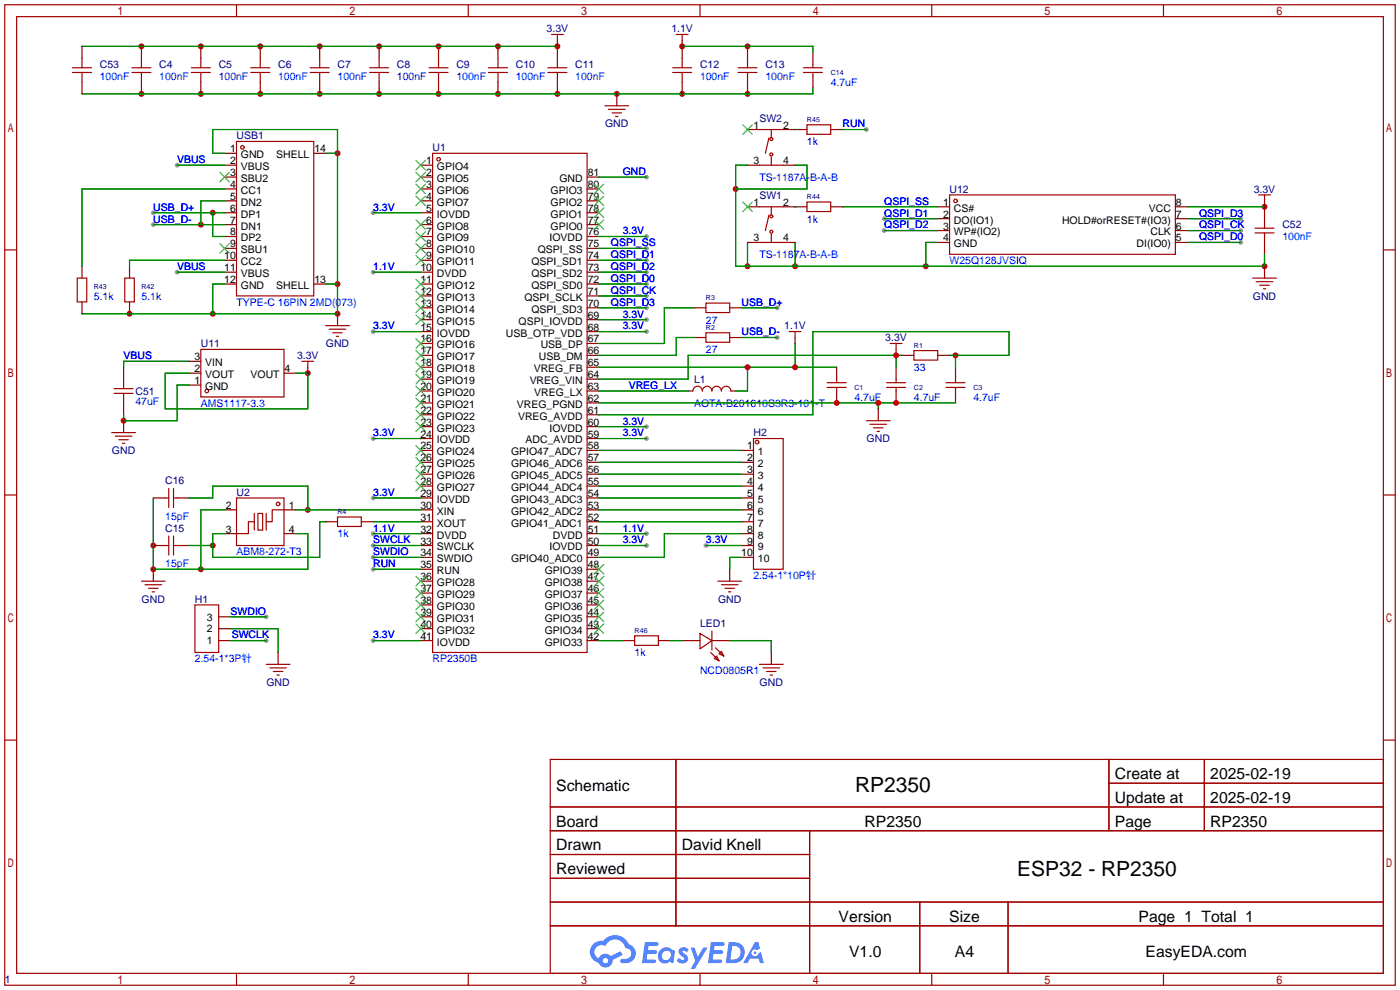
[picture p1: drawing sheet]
<svg xmlns="http://www.w3.org/2000/svg" width="299mm" height="212mm" viewBox="0 0 299 212" stroke-linecap="round" stroke-linejoin="round" font-family="sans-serif">
<g fill="#999">
<circle cx="138.2" cy="91.2" r=".51"/>
<circle cx="138.2" cy="116.6" r=".51"/>
<circle cx="79.8" cy="136.9" r=".51"/>
<circle cx="79.8" cy="106.4" r=".51"/>
<circle cx="79.8" cy="93.7" r=".51"/>
<circle cx="79.8" cy="70.9" r=".51"/>
<circle cx="79.8" cy="45.5" r=".51"/>
<circle cx="138.2" cy="50.5" r=".51"/>
<circle cx="138.2" cy="70.9" r=".51"/>
<circle cx="138.2" cy="68.3" r=".51"/>
<circle cx="138.2" cy="93.7" r=".51"/>
<circle cx="79.8" cy="58.2" r=".51"/>
<circle cx="79.8" cy="114" r=".51"/>
<circle cx="138.2" cy="114" r=".51"/>
<circle cx="32.8" cy="45.5" r=".51"/>
<circle cx="32.8" cy="48" r=".51"/>
<circle cx="37.8" cy="35.3" r=".51"/>
<circle cx="37.8" cy="58.2" r=".51"/>
<circle cx="166.1" cy="72.1" r=".51"/>
<circle cx="166.1" cy="65.8" r=".51"/>
<circle cx="265.2" cy="49.3" r=".51"/>
<circle cx="138.2" cy="53.1" r=".51"/>
<circle cx="138.2" cy="55.6" r=".51"/>
<circle cx="138.2" cy="58.2" r=".51"/>
<circle cx="138.2" cy="60.7" r=".51"/>
<circle cx="138.2" cy="63.2" r=".51"/>
<circle cx="138.2" cy="65.8" r=".51"/>
<circle cx="189" cy="46.7" r=".51"/>
<circle cx="189" cy="49.3" r=".51"/>
<circle cx="265.2" cy="46.7" r=".51"/>
<circle cx="265.2" cy="51.8" r=".51"/>
<circle cx="138.2" cy="37.8" r=".51"/>
<circle cx="79.8" cy="116.6" r=".51"/>
<circle cx="79.8" cy="119.1" r=".51"/>
<circle cx="56.9" cy="131.8" r=".51"/>
<circle cx="56.9" cy="136.9" r=".51"/>
<circle cx="150.9" cy="116.6" r=".51"/>
<circle cx="79.8" cy="121.7" r=".51"/>
<circle cx="185.2" cy="27.7" r=".51"/>
</g>
<g fill="none" stroke="#a10000" stroke-width=".25">
<path d="M1 1h297.2v209.6h-297.2zM3.6 3.6h292.1v204.4h-292.1zM50.5 1v2.6M100.1 1v2.6M149.6 1v2.6M199.1 1v2.6M248.7 1v2.6M1 53.4h2.6M295.7 53.4h2.5M1 105.8h2.6M295.7 105.8h2.5M1 158.2h2.6"/>
<path d="M295.7 158.2h2.5M117.6 162.3h178.1v45.7h-178.1zM117.6 172.5h178.1M117.6 177.5h178.1M144.5 162.3v35.6M173 177.5v30.5M237 162.3v15.2M237 167.4h58.7M257.4 162.3v15.2M117.6 182.6h55.4M117.6 192.8h178.1M117.6 187.7h55.4"/>
<path d="M117.6 197.9h178.1M196.6 192.8v15.2M215.4 192.8v15.2M50.5 208v2.6M100.1 208v2.6M149.6 208v2.6M199.1 208v2.6M248.7 208v2.6"/>
</g>
<g fill="#5487ff">
<path d="M145.3 202.7a1.3 1.3 0 0 1 1.9 .3l-.4 .6a.54 .54 0 0 0-.9-.2l.1 .2a1.34 1.34 0 0 1 .9 1.8 1.47 1.47 0 0 1-2.3-.1l.5-.6 .8 .5a.31 .31 0 0 0 .4-.3 .31 .31 0 0 0-.3-.4 1.12 1.12 0 0 1-.7-1.8z"/>
<path d="M147.6 202.5h.9l.6 2 1.2-2h.9l-2.7 4.6h-.9l1-1.7z"/>
<path d="M137.8 201.4h1.7a1.31 1.31 0 0 1 1.2 .2 .4 .4 0 0 1-.3 .5l-1.8 .1-.1 .9h1.6a.4 .4 0 0 1 .4 .4 .4 .4 0 0 1-.5 .4h-1.6l-.2 1.2h1.4a.46 .46 0 0 1 .5 0 .46 .46 0 0 1 .1 .5l-.4 .2h-2.6z"/>
<path d="M151.9 201.4h1.7a1.32 1.32 0 0 1 1.2 .2 .39 .39 0 0 1-.3 .5l-1.8 .1-.1 .9h1.6a.4 .4 0 0 1 .4 .4 .4 .4 0 0 1-.4 .4h-1.7l-.2 1.2h1.4a.46 .46 0 0 1 .5 0 .46 .46 0 0 1 .1 .5l-.4 .2h-2.6z"/>
<path d="M161.3 201.4h.8l.3 1.3-.6 .4a.75 .75 0 0 0-1.1 .3 .75 .75 0 0 0 .5 1 .75 .75 0 0 0 .9-.7l.5-.2 .6 2.3h-.8l-.3-.9h-1.8l-.5 .9h-1z"/>
<path d="M155.7 201.4l-.6 4.4h1.5a2.27 2.27 0 0 0 2.6-2.2 2.27 2.27 0 0 0-2.7-2.2zM156.5 202.1a1.5 1.5 0 0 1 1.8 1.6 1.5 1.5 0 0 1-1.9 1.4h-.3z"/>
<path d="M141.2 203a1.6 1.6 0 0 0-.3 2.3 1.6 1.6 0 0 0 2.3 .2l.7 .3 .3-2.4-.1-.3-.5-.1a1.58 1.58 0 0 0-2.4 0zM141.8 203.5a.98 .98 0 0 1 1.6 .4 .98 .98 0 0 1-1.1 1.3 .94 .94 0 0 1-.9-.7 .94 .94 0 0 1 .4-1z"/>
<path d="M126.8 201.8a2.37 2.37 0 0 0 1.1 4 1.54 1.54 0 0 0 1.8 1 1.54 1.54 0 0 0 1.2-1.6l2.2-1.1-.5-.8-2 1a1.57 1.57 0 0 0-2.7 .5 1.5 1.5 0 0 1-.7-2.1 1.5 1.5 0 0 1 2.2-.5 2.23 2.23 0 0 1 2.3-1.4 2.23 2.23 0 0 1 2 1.8 1.16 1.16 0 0 1 1.2 1.1 1.16 1.16 0 0 1-1.1 1.2h-.7a.47 .47 0 0 0-.5 .4 .47 .47 0 0 0 .4 .5 2.17 2.17 0 0 0 2.5-.9 2.17 2.17 0 0 0-.3-2.7l-.8-.4a3.2 3.2 0 0 0-5.5-.7l-1.1 .1zM128.8 205.3a.6 .6 0 0 1 1.2 0 .6 .6 0 0 1-1.2 0z"/>
<circle cx="161.4" cy="203.6" r=".28"/>
</g>
<g fill="none" stroke="#a10000" stroke-width=".25">
<path d="M92.5 32.8h33v106.6h-33zM190.2 73.4h2.6M191.5 73.4v1.3M148.1 83.6a1.02 1.02 0 0 1 1-1 1.02 1.02 0 0 1 1 1 1.02 1.02 0 0 1 1-1.1 1.02 1.02 0 0 1 1 1.1 1.02 1.02 0 0 1 1.1-1.1 1.02 1.02 0 0 1 1 1.1 1.02 1.02 0 0 1 1-1.1 1.02 1.02 0 0 1 1 1.1M176.8 82.8h4M176.8 81.8h4M178.8 81v.8M178.8 82.8v.8M185.2 89.9h5M185.9 90.7h3.6M186.7 91.4h2M187.5 92.2h.5"/>
<path d="M189.5 82.8h4M189.5 81.8h4M191.5 81v.8M191.5 82.8v.8M202.2 82.8h4M202.2 81.8h4M204.2 81v.8M204.2 82.8v.8"/>
<circle cx="93.7" cy="34" r=".38"/>
</g>
<g fill="none" stroke="#870000" stroke-width=".25">
<path d="M89.9 35.3h2.6M89.9 37.8h2.6M125.5 37.8h2.5M89.9 40.4h2.6M89.9 42.9h2.6M89.9 45.5h2.6M89.9 48h2.6M89.9 50.5h2.6M89.9 53.1h2.6M89.9 55.6h2.6M89.9 58.2h2.6M125.5 40.4h2.5"/>
<path d="M125.5 42.9h2.5M125.5 45.5h2.5M125.5 48h2.5M125.5 50.5h2.5M125.5 53.1h2.5M125.5 55.6h2.5M125.5 58.2h2.5M89.9 60.7h2.6M89.9 63.2h2.6M89.9 65.8h2.6M89.9 68.3h2.6M89.9 70.9h2.6"/>
<path d="M89.9 73.4h2.6M89.9 75.9h2.6M89.9 78.5h2.6M125.5 60.7h2.5M125.5 63.2h2.5M125.5 65.8h2.5M125.5 68.3h2.5M125.5 70.9h2.5M125.5 73.4h2.5M125.5 75.9h2.5M125.5 78.5h2.5M178.8 78.5v2.5"/>
<path d="M191.5 74.7v1.2M191.5 78.5v2.5M204.2 78.5v2.5M89.9 81h2.6M89.9 83.6h2.6M89.9 86.1h2.6M89.9 88.6h2.6M89.9 91.2h2.6M89.9 93.7h2.6M89.9 96.3h2.6M89.9 98.8h2.6M125.5 81h2.5"/>
<path d="M125.5 83.6h2.5M125.5 86.1h2.5M125.5 88.6h2.5M125.5 91.2h2.5M125.5 93.7h2.5M125.5 96.3h2.5M125.5 98.8h2.5M147.1 83.6h1M156.2 83.6h1M178.8 83.6v2.5M187.7 87.4v2.5M191.5 83.6v2.5"/>
<path d="M204.2 83.6v2.5M89.9 101.3h2.6M89.9 103.9h2.6M89.9 106.4h2.6M89.9 109h2.6M89.9 111.5h2.6M89.9 114h2.6M89.9 116.6h2.6M89.9 119.1h2.6M125.5 101.3h2.5M125.5 103.9h2.5M125.5 106.4h2.5"/>
<path d="M125.5 109h2.5M125.5 111.5h2.5M125.5 114h2.5M125.5 116.6h2.5M125.5 119.1h2.5M89.9 121.7h2.6M89.9 124.2h2.6M89.9 126.7h2.6M89.9 129.3h2.6M89.9 131.8h2.6M89.9 134.4h2.6M89.9 136.9h2.6"/>
<path d="M125.5 121.7h2.5M125.5 124.2h2.5M125.5 126.7h2.5M125.5 129.3h2.5M125.5 131.8h2.5M125.5 134.4h2.5M125.5 136.9h2.5"/>
</g>
<g fill="none" stroke="#3c3" stroke-width=".25">
<path d="M88.9 34.3l2 2M88.9 36.8l2 2.1M88.9 39.4l2 2M90.9 34.3l-2 2M90.9 36.8l-2 2.1M90.9 39.4l-2 2M127 39.4l2 2M129 39.4l-2 2M88.9 41.9l2 2M88.9 47l2 2M88.9 49.5l2 2.1M88.9 52.1l2 2"/>
<path d="M88.9 54.6l2 2M88.9 59.7l2 2M90.9 41.9l-2 2M90.9 47l-2 2M90.9 49.5l-2 2.1M90.9 52.1l-2 2M90.9 54.6l-2 2M90.9 59.7l-2 2M127 47l2 2M127 44.4l2 2.1M127 41.9l2 2M129 41.9l-2 2"/>
<path d="M129 44.4l-2 2.1M129 47l-2 2M88.9 62.2l2 2.1M88.9 64.8l2 2M88.9 67.3l2 2M88.9 72.4l2 2M88.9 74.9l2 2.1M88.9 77.5l2 2M90.9 62.2l-2 2.1M90.9 64.8l-2 2M90.9 67.3l-2 2M90.9 72.4l-2 2"/>
<path d="M90.9 74.9l-2 2.1M90.9 77.5l-2 2M88.9 80l2 2M88.9 82.5l2 2.1M88.9 85.1l2 2M88.9 87.6l2 2.1M88.9 90.2l2 2M88.9 95.2l2 2.1M88.9 97.8l2 2M90.9 80l-2 2M90.9 82.5l-2 2.1M90.9 85.1l-2 2"/>
<path d="M90.9 87.6l-2 2.1M90.9 90.2l-2 2M90.9 95.2l-2 2.1M90.9 97.8l-2 2M88.9 100.3l2 2.1M88.9 102.9l2 2M90.9 100.3l-2 2.1M90.9 102.9l-2 2M88.9 123.2l2 2M88.9 125.7l2 2.1M88.9 128.3l2 2M88.9 130.8l2 2"/>
<path d="M88.9 133.4l2 2M90.9 123.2l-2 2M90.9 125.7l-2 2.1M90.9 128.3l-2 2M90.9 130.8l-2 2M90.9 133.4l-2 2M127 133.4l2 2M127 130.8l2 2M127 128.3l2 2M127 125.7l2 2.1M127 123.2l2 2M127 120.6l2 2.1"/>
<path d="M129 133.4l-2 2M129 130.8l-2 2M129 128.3l-2 2M129 125.7l-2 2.1M129 123.2l-2 2M129 120.6l-2 2.1"/>
</g>
<path d="M128 78.5h50.8M159.8 78.5v5.1h-2.6M169.9 73.4v5.1M191.5 75.9v2.6M192.8 75.9h-45.7v5.1h-19.1M202.9 75.9h12.7v-5h-41.9v17.7h-45.7M204.2 75.9v2.6M128 83.6h19.1M128 86.1h76.2M187.7 86.1v1.3" fill="none" stroke="#008700" stroke-width=".25"/>
<g fill="#c00">
<circle cx="159.8" cy="78.5" r=".63"/>
<circle cx="169.9" cy="78.5" r=".63"/>
<circle cx="191.5" cy="75.9" r=".63"/>
<circle cx="187.7" cy="86.1" r=".63"/>
<circle cx="178.8" cy="86.1" r=".63"/>
<circle cx="191.5" cy="86.1" r=".63"/>
<circle cx="204.2" cy="75.9" r=".63"/>
<circle cx="30.2" cy="9.9" r=".63"/>
<circle cx="42.9" cy="9.9" r=".63"/>
<circle cx="55.6" cy="9.9" r=".63"/>
<circle cx="68.3" cy="9.9" r=".63"/>
<circle cx="81" cy="9.9" r=".63"/>
<circle cx="93.7" cy="9.9" r=".63"/>
<circle cx="106.4" cy="9.9" r=".63"/>
<circle cx="119.1" cy="9.9" r=".63"/>
<circle cx="30.2" cy="20.1" r=".63"/>
<circle cx="42.9" cy="20.1" r=".63"/>
<circle cx="55.6" cy="20.1" r=".63"/>
<circle cx="68.3" cy="20.1" r=".63"/>
<circle cx="81" cy="20.1" r=".63"/>
<circle cx="93.7" cy="20.1" r=".63"/>
<circle cx="106.4" cy="20.1" r=".63"/>
<circle cx="119.1" cy="20.1" r=".63"/>
<circle cx="131.8" cy="20.1" r=".63"/>
<circle cx="145.8" cy="20.1" r=".63"/>
<circle cx="159.8" cy="20.1" r=".63"/>
<circle cx="159.8" cy="9.9" r=".63"/>
<circle cx="145.8" cy="9.9" r=".63"/>
<circle cx="45.5" cy="116.6" r=".63"/>
<circle cx="65.8" cy="109" r=".63"/>
<circle cx="32.8" cy="116.6" r=".63"/>
<circle cx="32.8" cy="121.7" r=".63"/>
<circle cx="42.9" cy="121.7" r=".63"/>
<circle cx="45.5" cy="45.5" r=".63"/>
<circle cx="42.9" cy="48" r=".63"/>
<circle cx="45.5" cy="67.1" r=".63"/>
<circle cx="72.1" cy="67.1" r=".63"/>
<circle cx="72.1" cy="60.7" r=".63"/>
<circle cx="72.1" cy="32.8" r=".63"/>
<circle cx="27.7" cy="67.1" r=".63"/>
<circle cx="26.4" cy="89.9" r=".63"/>
<circle cx="65.8" cy="79.8" r=".63"/>
<circle cx="270.3" cy="56.9" r=".63"/>
<circle cx="197.9" cy="56.9" r=".63"/>
<circle cx="169.9" cy="56.9" r=".63"/>
<circle cx="159.8" cy="56.9" r=".63"/>
<circle cx="157.2" cy="40.4" r=".63"/>
<circle cx="270.3" cy="44.2" r=".63"/>
</g>
<g fill="none" stroke="#008700" stroke-width=".25">
<path d="M17.5 9.9h101.6M145.8 9.9h27.9v1.3M173.7 18.8v1.3h-156.2M37.8 35.3h10.2M48 32.8h-2.5v-5.1h26.6v39.4h-54.6M69.6 32.8h2.5M128 37.8h10.2M159.8 35.3h-2.6v21.6h113.1v-2.5M169.9 27.7h.1M169.9 35.3h2.6v5.1h-15.3M180.1 27.7h5.1M32.8 45.5h15.2"/>
<path d="M32.8 48h15.2M37.8 58.2h10.2M45.5 45.5v5h2.5M48 42.9h-5.1v5.1M48 40.4h-30.5v16.5M48 55.6h-20.3v1.3M79.8 45.5h10.1M79.8 58.2h10.1M128 50.5h10.2M128 58.2h10.2M128 55.6h10.2M128 53.1h10.2"/>
<path d="M159.8 51.8v5.1M169.9 44.2h.1M169.9 51.8v5.1M180.1 44.2h20.3M189 49.3h11.4M189 46.7h11.4M200.4 51.8h-2.5v5.1M253.7 51.8h11.5M253.7 44.2h16.6M253.7 49.3h11.5M253.7 46.7h11.5M40.4 79.8h-5.1v7.6h30.5v-7.6h-2.6"/>
<path d="M40.4 77.2h-14v1.3M48 60.7h-2.5v6.4M69.6 60.7h2.5M79.8 70.9h10.1M128 70.9h10.2M128 65.8h10.2M128 68.3h10.2M128 60.7h10.2M128 63.2h10.2M148.3 72.1h-3.8v3.8h-16.5M148.3 65.8h-6.3v7.6h-14M158.5 72.1h7.6"/>
<path d="M158.5 65.8h7.6M202.9 75.9h12.7v-5h-41.9v17.7h-45.7M204.2 75.9v2.6M40.4 82.3h-2.6v7.6h-11.4v-1.3M79.8 93.7h10.1M128 91.2h10.2M128 93.7h10.2M128 96.3h30.5M128 98.8h30.5M32.8 106.4v15.3h33v-7.7h-2.6M40.4 116.6h5.1M40.4 106.4h5.1v-2.5h20.3v5.1"/>
<path d="M48 109h-5.1v12.7M63.2 109h26.7M69.6 111.5h-1.3v7.6h-22.8v-5.1h2.5M79.8 116.6h10.1M79.8 106.4h10.1M79.8 114h10.1M79.8 111.5h10.1M79.8 119.1h10.1M128 116.6h10.2M128 106.4h30.5M128 114h10.2M128 111.5h30.5"/>
<path d="M128 103.9h30.5M128 109h30.5M128 101.3h30.5M150.9 116.6h7.6M158.5 114h-16.5v5.1h-14M158.5 119.1h-2.5v2.6M49.3 136.9h7.6M49.3 134.4h10.1v5M49.3 131.8h7.6M79.8 136.9h10.1M79.8 121.7h10.1M128 136.9h5.1"/>
<path d="M143.3 136.9h2.5M156 136.9h8.8v2.5"/>
</g>
<g fill="none" stroke="#870000" stroke-width=".25">
<path d="M17.5 9.9v2.5M17.5 17.5v2.6M30.2 9.9v2.5M30.2 17.5v2.6M42.9 9.9v2.5M42.9 17.5v2.6M55.6 9.9v2.5M55.6 17.5v2.6M68.3 9.9v2.5M68.3 17.5v2.6M81 9.9v2.5M81 17.5v2.6"/>
<path d="M93.7 9.9v2.5M93.7 17.5v2.6M106.4 9.9v2.5M106.4 17.5v2.6M119.1 8.6v3.8M119.1 17.5v2.6M145.8 8.6v3.8M145.8 17.5v2.6M159.8 9.9v2.5M159.8 17.5v2.6M173.7 11.2v2.5M173.7 16.3v2.5"/>
<path d="M48 32.8h2.5M48 35.3h2.5M48 37.8h2.5M67.1 32.8h2.5M131.8 20.1v2.5M159.8 35.3h2.5M159.8 27.7h2.5M167.4 35.3h2.5M167.4 27.7h5.1M177.5 27.7h2.6M17.5 56.9v2.5M27.7 56.9v2.5"/>
<path d="M48 40.4h2.5M48 42.9h2.5M48 45.5h2.5M48 48h2.5M48 50.5h2.5M48 53.1h2.5M48 55.6h2.5M48 58.2h2.5M159.8 44.2h2.5M159.8 51.8h2.5M167.4 44.2h5.1M167.4 51.8h2.5"/>
<path d="M177.5 44.2h2.6M200.4 44.2h2.5M200.4 46.7h2.5M200.4 49.3h2.5M200.4 51.8h2.5M251.2 44.2h2.5M251.2 46.7h2.5M251.2 49.3h2.5M251.2 51.8h2.5M270.3 42.9v3.8M270.3 51.8v2.6M270.3 56.9v2.5"/>
<path d="M17.5 64.5v2.6M26.4 78.5v2.5M27.7 64.5v2.6M40.4 79.8h2.5M40.4 77.2h2.5M48 60.7h2.5M60.7 79.8h2.5M65.8 78.5v1.3M67.1 60.7h2.5M72.1 67.1v2.5M148.3 72.1h2.6M148.3 65.8h2.6"/>
<path d="M156 72.1h2.5M156 65.8h2.5M169.9 72.1v1.3M192.8 75.9h2.5M200.4 75.9h2.5M26.4 86.1v2.5M26.4 89.9v2.6M40.4 82.3h2.5M158.5 96.3h2.5M158.5 98.8h2.5M32.8 116.6h2.5M32.8 106.4h2.5"/>
<path d="M37.8 116.6h2.6M37.8 106.4h2.6M48 109h2.5M48 114h2.5M60.7 109h2.5M60.7 114h2.5M69.6 111.5h2.5M77.2 111.5h2.6M158.5 109h2.5M158.5 114h2.5M158.5 116.6h2.5M158.5 106.4h2.5"/>
<path d="M158.5 111.5h2.5M158.5 101.3h2.5M158.5 103.9h2.5M158.5 119.1h2.5M32.8 121.7v2.5M46.7 131.8h2.6M46.7 136.9h2.6M46.7 134.4h2.6M59.4 139.4v2.6M133.1 136.9h2.5M140.7 136.9h2.6M145.8 136.9h3.8"/>
<path d="M152.1 136.9h3.9M156 121.7v2.5M164.8 139.4v2.6"/>
</g>
<g fill="none" stroke="#a10000" stroke-width=".25">
<path d="M15.5 14.5h4.1M15.5 15.5h4.1M17.5 12.4v2.1M17.5 15.5v2M28.2 14.5h4.1M28.2 15.5h4.1M30.2 12.4v2.1M30.2 15.5v2M40.9 14.5h4.1M40.9 15.5h4.1M42.9 12.4v2.1M42.9 15.5v2"/>
<path d="M53.6 14.5h4.1M53.6 15.5h4.1M55.6 12.4v2.1M55.6 15.5v2M66.3 14.5h4.1M66.3 15.5h4.1M68.3 12.4v2.1M68.3 15.5v2M79 14.5h4.1M79 15.5h4.1M81 12.4v2.1M81 15.5v2"/>
<path d="M91.7 14.5h4.1M91.7 15.5h4.1M93.7 12.4v2.1M93.7 15.5v2M104.4 14.5h4.1M104.4 15.5h4.1M106.4 12.4v2.1M106.4 15.5v2M117.1 14.5h4.1M117.1 15.5h4.1M117.9 7.4h2.5M119.1 7.4v1.2"/>
<path d="M119.1 12.4v2.1M119.1 15.5v2M143.8 14.5h4M143.8 15.5h4M144.5 7.4h2.6M145.8 7.4v1.2M145.8 12.4v2.1M145.8 15.5v2M157.7 14.5h4.1M157.7 15.5h4.1M159.8 12.4v2.1M159.8 15.5v2"/>
<path d="M171.7 14.5h4.1M171.7 15.5h4.1M173.7 13.7v.8M173.7 15.5v.8M50.5 30.2h16.6v33h-16.6zM129.3 22.6h5.1M130 23.4h3.6M130.8 24.1h2M131.6 24.9h.5M162.3 35.3h5.1M162.3 27.7h5.1M164.3 29.5l-.7 3.3"/>
<path d="M164.8 27.7v1.8M164.8 33.5v1.8M172.5 26.7h5v2h-5zM16.5 59.4h2v5.1h-2zM26.7 59.4h2v5.1h-2zM162.3 51.8h5.1M162.3 44.2h5.1M164.3 46l-.7 3.3M164.8 44.2v1.8M164.8 50v1.8M172.5 43.2h5v2h-5zM202.9 41.7h48.3v12.7h-48.3z"/>
<path d="M267.7 59.4h5.1M268.2 48.8h4.1M268.2 49.8h4.1M269 41.7h2.5M270.3 41.7v1.2M270.3 46.7v2.1M270.3 49.8v2M42.9 74.7h17.8v10.1h-17.8zM64.5 77.2h2.6M65.8 77.2v1.3M69.6 69.6h5.1M70.4 70.4h3.5"/>
<path d="M71.1 71.1h2.1M71.9 71.9h.5M150.9 71.1h5.1v2.1h-5.1zM150.9 64.8h5.1v2h-5.1zM168.7 70.9h2.5M169.9 70.9v1.2M195.3 74.9h5.1v2.1h-5.1zM268.5 60.2h3.5M269.2 61h2.1M270 61.7h.5M23.9 92.5h5.1M24.4 84.1h4"/>
<path d="M24.4 83.1h4M24.6 93.2h3.6M25.4 94h2M26.2 94.7h.5M26.4 81v2.1M26.4 84.1v2M161 93.7h6.4v28h-6.4zM35.3 116.6h.8M35.3 106.4h.8M36.1 104.4v4.1M36.1 114.6v4M37.1 104.4v4.1"/>
<path d="M37.1 114.6v4M37.1 116.6h.7M37.1 106.4h.7M50.5 106.4h10.2v10.2h-10.2zM54.4 111.5h-1.3v2.5h-2.6M54.4 109.7v3.6M55.1 109.7h1v3.6h-1zM56.9 109.7v3.6M60.7 109h-2.5v2.5h-1.3M72.1 110.5h5.1v2h-5.1zM30.2 124.2h5.1M31 125h3.5"/>
<path d="M31.7 125.7h2.1M32.5 126.5h.5M41.7 129.3h5v10.1h-5zM135.6 135.9h5.1v2h-5.1zM149.6 135.4l2.5 1.5-2.5 1.8zM151.9 139.4l1.8 1.8M152.1 134.9v4M152.9 138.4l1.8 1.8M153.4 124.2h5.1M153.7 139.7l.5-.5 .5 1zM154.2 125h3.5M154.9 125.7h2.1"/>
<path d="M155.7 126.5h.5M56.9 142h5.1M57.7 142.7h3.5M58.4 143.5h2.1M59.2 144.3h.5M152.7 140.7l.5-.5 .5 1zM162.3 142h5.1M163.1 142.7h3.5M163.8 143.5h2.1M164.6 144.3h.5"/>
<circle cx="51.8" cy="31.5" r=".38"/>
<circle cx="164.8" cy="33" r=".32"/>
<circle cx="164.8" cy="29.7" r=".32"/>
<circle cx="164.8" cy="49.5" r=".32"/>
<circle cx="164.8" cy="46.2" r=".32"/>
<circle cx="204.2" cy="42.9" r=".38"/>
<circle cx="44.2" cy="83.6" r=".38"/>
<circle cx="161.8" cy="94.5" r=".38"/>
<circle cx="59.4" cy="107.7" r=".38"/>
</g>
<path d="M47 36.8l2 2.1M49 36.8l-2 2.1M158.7 26.7l2.1 2M160.8 26.7l-2.1 2M47 52.1l2 2M49 52.1l-2 2M158.7 43.2l2.1 2M160.8 43.2l-2.1 2" fill="none" stroke="#3c3" stroke-width=".25"/>
<g font-size="4.5">
<text x="182.8" y="169.4">RP2350</text>
<text x="217.4" y="187.1">ESP32 - RP2350</text>
</g>
<g font-size="3.4">
<text x="238.3" y="166.5">Create at</text>
<text x="258.7" y="166.5">2025-02-19</text>
<text x="118.9" y="169">Schematic</text>
<text x="238.3" y="171.6">Update at</text>
<text x="258.7" y="171.6">2025-02-19</text>
<text x="118.9" y="176.6">Board</text>
<text x="184.8" y="176.6">RP2350</text>
<text x="238.3" y="176.6">Page</text>
<text x="258.7" y="176.6">RP2350</text>
<text x="118.9" y="181.7">Drawn</text>
<text x="145.7" y="181.7">David Knell</text>
<text x="118.9" y="186.8">Reviewed</text>
<text x="179.2" y="197">Version</text>
<text x="202.9" y="197">Size</text>
<text x="243.3" y="197">Page 1 Total 1</text>
<text x="181.5" y="204.6">V1.0</text>
<text x="204.1" y="204.6">A4</text>
<text x="244.8" y="204.6">EasyEDA.com</text>
</g>
<g font-size="2.2" fill="#000080">
<text x="116.8" y="6.9">3.3V</text>
<text x="143.5" y="6.9">1.1V</text>
<text x="21.3" y="14.5">C53</text>
<text x="34" y="14.5">C4</text>
<text x="46.7" y="14.5">C5</text>
<text x="59.4" y="14.5">C6</text>
<text x="72.1" y="14.5">C7</text>
<text x="84.8" y="14.5">C8</text>
<text x="97.5" y="14.5">C9</text>
<text x="110.2" y="14.5">C10</text>
<text x="122.9" y="14.5">C11</text>
<text x="149.6" y="14.5">C12</text>
<text x="163.6" y="14.5">C13</text>
<text x="50.5" y="29.8">USB1</text>
<text x="129.3" y="27.2">GND</text>
<text x="162.3" y="26">SW2</text>
<text x="92.5" y="32.3">U1</text>
<text x="202.9" y="41.2">U12</text>
<text x="268" y="41.2">3.3V</text>
<text x="162.3" y="42.5">SW1</text>
<text x="274.1" y="48.8">C52</text>
<text x="267.8" y="64.1">GND</text>
<text x="167.6" y="70.4">1.1V</text>
<text x="42.9" y="74.2">U11</text>
<text x="63.5" y="76.8">3.3V</text>
<text x="69.6" y="74.2">GND</text>
<text x="189.2" y="73">3.3V</text>
<text x="148.3" y="81.8">L1</text>
<text x="29" y="84.3">C51</text>
<text x="161" y="93.3">H2</text>
<text x="185.2" y="94.5">GND</text>
<text x="23.9" y="97.1">GND</text>
<text x="35.3" y="103.4">C16</text>
<text x="50.5" y="106">U2</text>
<text x="35.3" y="113.6">C15</text>
<text x="30.3" y="128.8">GND</text>
<text x="41.7" y="128.8">H1</text>
<text x="153.5" y="128.8">GND</text>
<text x="149.6" y="133.9">LED1</text>
<text x="56.9" y="146.6">GND</text>
<text x="162.4" y="146.6">GND</text>
<text x="1" y="210.1">1</text>
</g>
<g font-size="2.2" fill="#00f">
<text x="21.3" y="17.1">100nF</text>
<text x="34" y="17.1">100nF</text>
<text x="46.7" y="17.1">100nF</text>
<text x="59.4" y="17.1">100nF</text>
<text x="72.1" y="17.1">100nF</text>
<text x="84.8" y="17.1">100nF</text>
<text x="97.5" y="17.1">100nF</text>
<text x="110.2" y="17.1">100nF</text>
<text x="122.9" y="17.1">100nF</text>
<text x="149.6" y="17.1">100nF</text>
<text x="163.6" y="17.1">100nF</text>
<text x="177.5" y="18.3">4.7uF</text>
<text x="180.1" y="27.2">RUN</text>
<text x="37.8" y="34.9">VBUS</text>
<text x="172.5" y="31">1k</text>
<text x="133.1" y="37.4">GND</text>
<text x="162.3" y="38.7">TS-1187A-B-A-B</text>
<text x="32.8" y="45">USB_D+</text>
<text x="32.8" y="47.6">USB_D-</text>
<text x="79.8" y="45">3.3V</text>
<text x="172.5" y="47.6">1k</text>
<text x="189" y="43.7">QSPI_SS</text>
<text x="189" y="46.3">QSPI_D1</text>
<text x="256.3" y="46.3">QSPI_D3</text>
<text x="130.6" y="52.6">QSPI_SS</text>
<text x="133.1" y="50.1">3.3V</text>
<text x="189" y="48.8">QSPI_D2</text>
<text x="256.3" y="48.8">QSPI_CK</text>
<text x="256.3" y="51.4">QSPI_D0</text>
<text x="274.1" y="51.4">100nF</text>
<text x="37.8" y="57.7">VBUS</text>
<text x="79.8" y="57.7">1.1V</text>
<text x="130.6" y="55.2">QSPI_D1</text>
<text x="130.6" y="57.7">QSPI_D2</text>
<text x="162.3" y="55.2">TS-1187A-B-A-B</text>
<text x="202.9" y="56.4">W25Q128JVSIQ</text>
<text x="20.1" y="64.1">5.1k</text>
<text x="30.2" y="64.1">5.1k</text>
<text x="50.5" y="65.3">TYPE-C 16PIN 2MD(073)</text>
<text x="130.6" y="60.3">QSPI_D0</text>
<text x="130.6" y="62.8">QSPI_CK</text>
<text x="130.6" y="65.3">QSPI_D3</text>
<text x="158.5" y="65.3">USB_D+</text>
<text x="79.8" y="70.4">3.3V</text>
<text x="133.1" y="70.4">3.3V</text>
<text x="133.1" y="67.9">3.3V</text>
<text x="150.9" y="69.1">27</text>
<text x="158.5" y="71.7">USB_D-</text>
<text x="26.4" y="76.8">VBUS</text>
<text x="150.9" y="75.5">27</text>
<text x="134.4" y="83.1">VREG_LX</text>
<text x="195.3" y="79.3">33</text>
<text x="29" y="86.6">47uF</text>
<text x="42.9" y="86.9">AMS1117-3.3</text>
<text x="148.3" y="86.9">AOTA-B201610S3R3-101-T</text>
<text x="182.6" y="85.7">4.7uF</text>
<text x="195.3" y="85.7">4.7uF</text>
<text x="208" y="85.7">4.7uF</text>
<text x="79.8" y="93.3">3.3V</text>
<text x="133.1" y="90.7">3.3V</text>
<text x="133.1" y="93.3">3.3V</text>
<text x="79.8" y="106">3.3V</text>
<text x="35.3" y="111.1">15pF</text>
<text x="79.8" y="113.6">1.1V</text>
<text x="133.1" y="113.6">1.1V</text>
<text x="50.5" y="118.7">ABM8-272-T3</text>
<text x="72.1" y="114.9">1k</text>
<text x="79.8" y="116.1">SWCLK</text>
<text x="79.8" y="118.7">SWDIO</text>
<text x="133.1" y="116.1">3.3V</text>
<text x="150.9" y="116.1">3.3V</text>
<text x="35.3" y="121.2">15pF</text>
<text x="79.8" y="121.2">RUN</text>
<text x="161" y="123.8">2.54-1*10P针</text>
<text x="49.3" y="131.4">SWDIO</text>
<text x="49.5" y="136.5">SWCLK</text>
<text x="79.8" y="136.5">3.3V</text>
<text x="41.7" y="141.5">2.54-1*3P针</text>
<text x="92.5" y="141.5">RP2350B</text>
<text x="135.6" y="140.3">1k</text>
<text x="149.6" y="144.1">NCD0805R1</text>
</g>
<g font-size="2.2">
<text x="161.1" y="27.5">1</text>
<text x="167.4" y="27.5">2</text>
<text x="49.2" y="32.6">1</text>
<text x="49.2" y="35.1">2</text>
<text x="51.5" y="33.8">GND</text>
<text x="59" y="33.8">SHELL</text>
<text x="67.2" y="32.6">14</text>
<text x="91.1" y="35.1">1</text>
<text x="161.1" y="35.1">3</text>
<text x="167.4" y="35.1">4</text>
<text x="49.2" y="37.6">3</text>
<text x="49.2" y="40.2">4</text>
<text x="51.5" y="36.4">VBUS</text>
<text x="51.5" y="38.9">SBU2</text>
<text x="51.5" y="41.4">CC1</text>
<text x="91.1" y="37.6">2</text>
<text x="91.1" y="40.2">3</text>
<text x="93.4" y="36.4">GPIO4</text>
<text x="93.4" y="38.9">GPIO5</text>
<text x="93.4" y="41.4">GPIO6</text>
<text x="117.7" y="41.4">GPIO3</text>
<text x="119.6" y="38.9">GND</text>
<text x="125.6" y="40.2">80</text>
<text x="125.6" y="37.6">81</text>
<text x="49.2" y="42.7">5</text>
<text x="49.2" y="45.3">6</text>
<text x="49.2" y="47.8">7</text>
<text x="51.5" y="44">DN2</text>
<text x="51.5" y="46.5">DP1</text>
<text x="91.1" y="42.7">4</text>
<text x="91.1" y="45.3">5</text>
<text x="91.1" y="47.8">6</text>
<text x="93.4" y="44">GPIO7</text>
<text x="93.4" y="46.5">IOVDD</text>
<text x="117.7" y="46.5">GPIO1</text>
<text x="117.7" y="44">GPIO2</text>
<text x="125.6" y="47.8">77</text>
<text x="125.6" y="45.3">78</text>
<text x="125.6" y="42.7">79</text>
<text x="161.1" y="44">1</text>
<text x="167.4" y="44">2</text>
<text x="201.6" y="44">1</text>
<text x="201.6" y="46.5">2</text>
<text x="203.9" y="45.3">CS#</text>
<text x="203.9" y="47.8">DO(IO1)</text>
<text x="227" y="47.8">HOLD#orRESET#(IO3)</text>
<text x="245.5" y="45.3">VCC</text>
<text x="251.3" y="46.5">7</text>
<text x="251.3" y="44">8</text>
<text x="49.2" y="50.3">8</text>
<text x="49.2" y="52.9">9</text>
<text x="51.5" y="49.1">DN1</text>
<text x="51.5" y="51.6">DP2</text>
<text x="91.1" y="50.3">7</text>
<text x="91.1" y="52.9">8</text>
<text x="93.4" y="49.1">GPIO8</text>
<text x="93.4" y="51.6">GPIO9</text>
<text x="117.4" y="51.6">IOVDD</text>
<text x="117.7" y="49.1">GPIO0</text>
<text x="125.6" y="52.9">75</text>
<text x="125.6" y="50.3">76</text>
<text x="161.1" y="51.6">3</text>
<text x="167.4" y="51.6">4</text>
<text x="201.6" y="49.1">3</text>
<text x="201.6" y="51.6">4</text>
<text x="203.9" y="50.3">WP#(IO2)</text>
<text x="203.9" y="52.9">GND</text>
<text x="242.9" y="52.9">DI(IO0)</text>
<text x="245.9" y="50.3">CLK</text>
<text x="251.3" y="51.6">5</text>
<text x="251.3" y="49.1">6</text>
<text x="47.9" y="55.4">10</text>
<text x="47.9" y="58">11</text>
<text x="51.5" y="54.1">SBU1</text>
<text x="51.5" y="56.7">CC2</text>
<text x="51.5" y="59.2">VBUS</text>
<text x="89.8" y="58">10</text>
<text x="91.1" y="55.4">9</text>
<text x="93.4" y="54.1">GPIO10</text>
<text x="93.4" y="56.7">GPIO11</text>
<text x="93.4" y="59.2">DVDD</text>
<text x="113.6" y="59.2">QSPI_SD2</text>
<text x="113.6" y="56.7">QSPI_SD1</text>
<text x="114.9" y="54.1">QSPI_SS</text>
<text x="125.6" y="58">73</text>
<text x="125.6" y="55.4">74</text>
<text x="47.9" y="60.5">12</text>
<text x="51.5" y="61.8">GND</text>
<text x="59" y="61.8">SHELL</text>
<text x="67.2" y="60.5">13</text>
<text x="89.8" y="60.5">11</text>
<text x="89.8" y="63">12</text>
<text x="89.8" y="65.6">13</text>
<text x="93.4" y="61.8">GPIO12</text>
<text x="93.4" y="64.3">GPIO13</text>
<text x="112.1" y="64.3">QSPI_SCLK</text>
<text x="113.6" y="61.8">QSPI_SD0</text>
<text x="125.6" y="65.6">70</text>
<text x="125.6" y="63">71</text>
<text x="125.6" y="60.5">72</text>
<text x="89.8" y="68.1">14</text>
<text x="89.8" y="70.7">15</text>
<text x="93.4" y="66.8">GPIO14</text>
<text x="93.4" y="69.4">GPIO15</text>
<text x="93.4" y="71.9">IOVDD</text>
<text x="108.1" y="71.9">USB_OTP_VDD</text>
<text x="110.8" y="69.4">QSPI_IOVDD</text>
<text x="113.6" y="66.8">QSPI_SD3</text>
<text x="125.6" y="70.7">68</text>
<text x="125.6" y="68.1">69</text>
<text x="41.6" y="77">3</text>
<text x="89.8" y="73.2">16</text>
<text x="89.8" y="75.7">17</text>
<text x="93.4" y="74.5">GPIO16</text>
<text x="93.4" y="77">GPIO17</text>
<text x="115.2" y="77">USB_DM</text>
<text x="115.6" y="74.5">USB_DP</text>
<text x="125.6" y="75.7">66</text>
<text x="125.6" y="73.2">67</text>
<text x="41.6" y="82.1">1</text>
<text x="41.6" y="79.5">2</text>
<text x="43.9" y="83.4">GND</text>
<text x="43.9" y="80.8">VOUT</text>
<text x="43.9" y="78.3">VIN</text>
<text x="53.5" y="80.8">VOUT</text>
<text x="60.8" y="79.5">4</text>
<text x="89.8" y="78.3">18</text>
<text x="89.8" y="80.8">19</text>
<text x="89.8" y="83.4">20</text>
<text x="93.4" y="79.5">GPIO18</text>
<text x="93.4" y="82.1">GPIO19</text>
<text x="113.2" y="82.1">VREG_VIN</text>
<text x="114.1" y="79.5">VREG_FB</text>
<text x="125.6" y="83.4">63</text>
<text x="125.6" y="80.8">64</text>
<text x="125.6" y="78.3">65</text>
<text x="89.8" y="85.9">21</text>
<text x="89.8" y="88.4">22</text>
<text x="93.4" y="84.6">GPIO20</text>
<text x="93.4" y="87.2">GPIO21</text>
<text x="93.4" y="89.7">GPIO22</text>
<text x="110.5" y="87.2">VREG_PGND</text>
<text x="110.7" y="89.7">VREG_AVDD</text>
<text x="114.2" y="84.6">VREG_LX</text>
<text x="125.6" y="88.4">61</text>
<text x="125.6" y="85.9">62</text>
<text x="89.8" y="91">23</text>
<text x="89.8" y="93.5">24</text>
<text x="93.4" y="92.2">GPIO23</text>
<text x="93.4" y="94.8">IOVDD</text>
<text x="112.3" y="94.8">ADC_AVDD</text>
<text x="117.4" y="92.2">IOVDD</text>
<text x="125.6" y="93.5">59</text>
<text x="125.6" y="91">60</text>
<text x="89.8" y="96.1">25</text>
<text x="89.8" y="98.6">26</text>
<text x="89.8" y="101.1">27</text>
<text x="93.4" y="97.3">GPIO24</text>
<text x="93.4" y="99.9">GPIO25</text>
<text x="109.2" y="99.9">GPIO46_ADC6</text>
<text x="109.2" y="97.3">GPIO47_ADC7</text>
<text x="125.6" y="101.1">56</text>
<text x="125.6" y="98.6">57</text>
<text x="125.6" y="96.1">58</text>
<text x="159.7" y="96.1">1</text>
<text x="159.7" y="98.6">2</text>
<text x="159.7" y="101.1">3</text>
<text x="162" y="97.3">1</text>
<text x="162" y="99.9">2</text>
<text x="89.8" y="103.7">28</text>
<text x="89.8" y="106.2">29</text>
<text x="93.4" y="102.4">GPIO26</text>
<text x="93.4" y="104.9">GPIO27</text>
<text x="93.4" y="107.5">IOVDD</text>
<text x="109.2" y="107.5">GPIO43_ADC3</text>
<text x="109.2" y="104.9">GPIO44_ADC4</text>
<text x="109.2" y="102.4">GPIO45_ADC5</text>
<text x="125.6" y="106.2">54</text>
<text x="125.6" y="103.7">55</text>
<text x="159.7" y="103.7">4</text>
<text x="159.7" y="106.2">5</text>
<text x="162" y="102.4">3</text>
<text x="162" y="104.9">4</text>
<text x="162" y="107.5">5</text>
<text x="48.3" y="113.8">3</text>
<text x="48.3" y="108.8">2</text>
<text x="61.7" y="108.8">1</text>
<text x="61.7" y="113.8">4</text>
<text x="89.8" y="108.8">30</text>
<text x="89.8" y="111.3">31</text>
<text x="89.8" y="113.8">32</text>
<text x="93.4" y="110">XIN</text>
<text x="93.4" y="112.6">XOUT</text>
<text x="109.2" y="112.6">GPIO41_ADC1</text>
<text x="109.2" y="110">GPIO42_ADC2</text>
<text x="125.6" y="113.8">51</text>
<text x="125.6" y="111.3">52</text>
<text x="125.6" y="108.8">53</text>
<text x="159.7" y="108.8">6</text>
<text x="159.7" y="111.3">7</text>
<text x="159.7" y="113.8">8</text>
<text x="162" y="110">6</text>
<text x="162" y="112.6">7</text>
<text x="89.8" y="116.4">33</text>
<text x="89.8" y="118.9">34</text>
<text x="93.4" y="115.1">DVDD</text>
<text x="93.4" y="117.6">SWCLK</text>
<text x="117.4" y="117.6">IOVDD</text>
<text x="118.2" y="115.1">DVDD</text>
<text x="125.6" y="118.9">49</text>
<text x="125.6" y="116.4">50</text>
<text x="158.4" y="118.9">10</text>
<text x="159.7" y="116.4">9</text>
<text x="162" y="115.1">8</text>
<text x="162" y="117.6">9</text>
<text x="89.8" y="121.5">35</text>
<text x="89.8" y="124">36</text>
<text x="93.4" y="120.2">SWDIO</text>
<text x="93.4" y="122.7">RUN</text>
<text x="93.4" y="125.3">GPIO28</text>
<text x="109.2" y="120.2">GPIO40_ADC0</text>
<text x="116.4" y="125.3">GPIO38</text>
<text x="116.4" y="122.7">GPIO39</text>
<text x="125.6" y="124">47</text>
<text x="125.6" y="121.5">48</text>
<text x="162" y="120.2">10</text>
<text x="89.8" y="126.5">37</text>
<text x="89.8" y="129.1">38</text>
<text x="89.8" y="131.6">39</text>
<text x="93.4" y="127.8">GPIO29</text>
<text x="93.4" y="130.3">GPIO30</text>
<text x="116.4" y="130.3">GPIO36</text>
<text x="116.4" y="127.8">GPIO37</text>
<text x="125.6" y="131.6">44</text>
<text x="125.6" y="129.1">45</text>
<text x="125.6" y="126.5">46</text>
<text x="44.2" y="132.6">3</text>
<text x="44.2" y="137.7">1</text>
<text x="44.2" y="135.2">2</text>
<text x="89.8" y="134.2">40</text>
<text x="89.8" y="136.7">41</text>
<text x="93.4" y="132.9">GPIO31</text>
<text x="93.4" y="135.4">GPIO32</text>
<text x="93.4" y="138">IOVDD</text>
<text x="116.4" y="138">GPIO33</text>
<text x="116.4" y="135.4">GPIO34</text>
<text x="116.4" y="132.9">GPIO35</text>
<text x="125.6" y="136.7">42</text>
<text x="125.6" y="134.2">43</text>
</g>
<g font-size="1.5" fill="#000080">
<text x="177.5" y="16">C14</text>
<text x="172.5" y="26.1">R45</text>
<text x="172.5" y="42.6">R44</text>
<text x="20.1" y="61.7">R43</text>
<text x="30.2" y="61.7">R42</text>
<text x="150.9" y="64.2">R3</text>
<text x="150.9" y="70.6">R2</text>
<text x="195.3" y="74.4">R1</text>
<text x="182.6" y="83.3">C1</text>
<text x="195.3" y="83.3">C2</text>
<text x="208" y="83.3">C3</text>
<text x="72.1" y="109.9">R4</text>
<text x="135.6" y="135.3">R46</text>
</g>
</svg>
